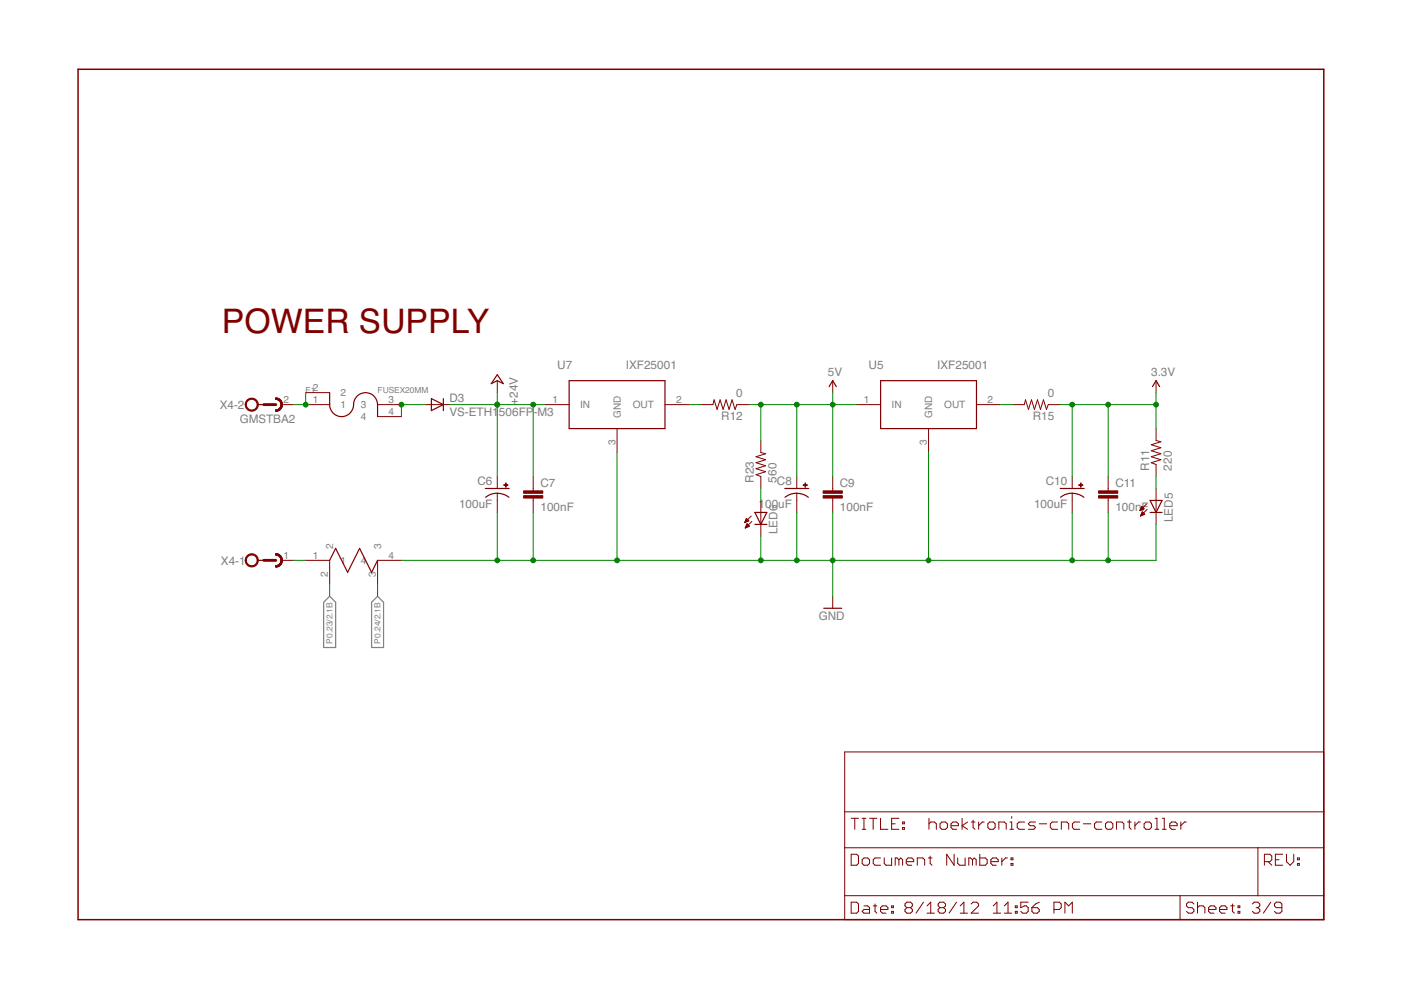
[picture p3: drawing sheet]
<svg xmlns="http://www.w3.org/2000/svg" width="297mm" height="210mm" viewBox="0 0 297 210" stroke-linecap="round" stroke-linejoin="round" font-family="sans-serif">
<g fill="#808080" stroke="#808080" stroke-width=".25">
<path d="M69.9 126.4l-1.3 1.3z"/>
<path d="M68.6 127.7v9.6z"/>
<path d="M69.9 126.4l1.3 1.3z"/>
<path d="M71.2 127.7v9.6z"/>
<path d="M68.6 137.3h2.6z"/>
<path d="M80.1 126.4l-1.3 1.3z"/>
<path d="M78.8 127.7v9.6z"/>
<path d="M80.1 126.4l1.2 1.3z"/>
<path d="M81.3 127.7v9.6z"/>
<path d="M78.8 137.3h2.5z"/>
</g>
<g fill="#800000" stroke="#800000" stroke-width=".32">
<path d="M16.6 14.7v180.3z"/>
<path d="M16.6 195h264.1z"/>
<path d="M280.7 14.7v180.3z"/>
<path d="M16.6 14.7h264.1z"/>
</g>
<g fill="#800000" stroke="#800000" stroke-width=".21">
<path d="M179.1 195h71.1z"/>
<path d="M266.7 179.7h14z"/>
<path d="M179.1 189.9v5.1z"/>
<path d="M180.5 191.3v2.3z"/>
<path d="M180.5 193.6h1.1z"/>
<path d="M181.6 193.6l.4-.4z"/>
<path d="M182 191.7v1.5z"/>
<path d="M181.6 191.3l.4 .4z"/>
<path d="M180.5 191.3h1.1z"/>
<path d="M183.2 192.1h.8z"/>
<path d="M184 192.1l.4 .3z"/>
<path d="M184.4 192.4v1.2z"/>
<path d="M183.2 193.6h1.2z"/>
<path d="M182.8 193.2l.4 .4z"/>
<path d="M183.2 192.8l-.4 .4z"/>
<path d="M183.2 192.8h1.2z"/>
<path d="M185.5 191.7v1.5z"/>
<path d="M185.5 193.2l.4 .4z"/>
<path d="M185.1 192.1h.8z"/>
<path d="M187.1 193.6h.8z"/>
<path d="M186.7 193.2l.4 .4z"/>
<path d="M186.7 192.4v.8z"/>
<path d="M186.7 192.4l.4-.3z"/>
<path d="M187.1 192.1h.8z"/>
<path d="M187.9 192.1l.4 .3z"/>
<path d="M188.3 192.4v.4z"/>
<path d="M186.7 192.8h1.6z"/>
<path d="M189 192.1h.4z"/>
<path d="M189.4 192.1v.3z"/>
<path d="M189 192.4h.4z"/>
<path d="M189 192.1v.3z"/>
<path d="M189 193.2h.4z"/>
<path d="M189.4 193.2v.4z"/>
<path d="M189 193.6h.4z"/>
<path d="M189 193.2v.4z"/>
<path d="M191.9 191.7l.4-.4z"/>
<path d="M192.3 191.3h.8z"/>
<path d="M193.1 191.3l.3 .4z"/>
<path d="M193.4 191.7v.4z"/>
<path d="M193.4 192.1l-.3 .3z"/>
<path d="M193.1 192.4l.3 .4z"/>
<path d="M193.4 192.8v.4z"/>
<path d="M193.4 193.2l-.3 .4z"/>
<path d="M192.3 193.6h.8z"/>
<path d="M191.9 193.2l.4 .4z"/>
<path d="M191.9 192.8v.4z"/>
<path d="M191.9 192.8l.4-.4z"/>
<path d="M191.9 192.1l.4 .3z"/>
<path d="M191.9 191.7v.4z"/>
<path d="M192.3 192.4h.8z"/>
<path d="M195.8 191.3l-1.6 2.3z"/>
<path d="M196.6 192.1l.7-.8z"/>
<path d="M197.3 191.3v2.3z"/>
<path d="M196.6 193.6h1.5z"/>
<path d="M198.9 191.7l.4-.4z"/>
<path d="M199.3 191.3h.8z"/>
<path d="M200.1 191.3l.4 .4z"/>
<path d="M200.5 191.7v.4z"/>
<path d="M200.1 192.4l.4-.3z"/>
<path d="M200.1 192.4l.4 .4z"/>
<path d="M200.5 192.8v.4z"/>
<path d="M200.1 193.6l.4-.4z"/>
<path d="M199.3 193.6h.8z"/>
<path d="M198.9 193.2l.4 .4z"/>
<path d="M198.9 192.8v.4z"/>
<path d="M198.9 192.8l.4-.4z"/>
<path d="M198.9 192.1l.4 .3z"/>
<path d="M198.9 191.7v.4z"/>
<path d="M199.3 192.4h.8z"/>
<path d="M202.8 191.3l-1.6 2.3z"/>
<path d="M203.6 192.1l.8-.8z"/>
<path d="M204.4 191.3v2.3z"/>
<path d="M203.6 193.6h1.5z"/>
<path d="M205.9 193.6h1.6z"/>
<path d="M205.9 193.6l1.6-1.5z"/>
<path d="M207.5 191.7v.4z"/>
<path d="M207.1 191.3l.4 .4z"/>
<path d="M206.3 191.3h.8z"/>
<path d="M205.9 191.7l.4-.4z"/>
<path d="M210.6 192.1l.8-.8z"/>
<path d="M211.4 191.3v2.3z"/>
<path d="M210.6 193.6h1.6z"/>
<path d="M212.9 192.1l.8-.8z"/>
<path d="M213.7 191.3v2.3z"/>
<path d="M212.9 193.6h1.6z"/>
<path d="M215.3 192.1h.4z"/>
<path d="M215.7 192.1v.3z"/>
<path d="M215.3 192.4h.4z"/>
<path d="M215.3 192.1v.3z"/>
<path d="M215.3 193.2h.4z"/>
<path d="M215.7 193.2v.4z"/>
<path d="M215.3 193.6h.4z"/>
<path d="M215.3 193.2v.4z"/>
<path d="M216.4 191.3h1.6z"/>
<path d="M216.4 191.3v1.1z"/>
<path d="M216.4 192.4l.8-.3z"/>
<path d="M217.2 192.1h.4z"/>
<path d="M217.6 192.1l.4 .3z"/>
<path d="M218 192.4v.8z"/>
<path d="M217.6 193.6l.4-.4z"/>
<path d="M216.8 193.6h.8z"/>
<path d="M216.4 193.2l.4 .4z"/>
<path d="M219.6 191.7l.7-.4z"/>
<path d="M219.6 191.7l-.8 .7z"/>
<path d="M218.8 192.4v.8z"/>
<path d="M218.8 193.2l.4 .4z"/>
<path d="M219.2 193.6h.7z"/>
<path d="M219.9 193.6l.4-.4z"/>
<path d="M220.3 192.8v.4z"/>
<path d="M219.9 192.4l.4 .4z"/>
<path d="M218.8 192.4h1.1z"/>
<path d="M223.5 191.3v2.3z"/>
<path d="M223.5 191.3h1.1z"/>
<path d="M224.6 191.3l.4 .4z"/>
<path d="M225 191.7v.7z"/>
<path d="M225 192.4l-.4 .4z"/>
<path d="M223.5 192.8h1.1z"/>
<path d="M225.8 191.3v2.3z"/>
<path d="M225.8 191.3l.8 .8z"/>
<path d="M226.6 192.1l.8-.8z"/>
<path d="M227.4 191.3v2.3z"/>
<path d="M179.1 189.9h71.1z"/>
<path d="M179.1 179.7v10.2z"/>
<path d="M280.7 179.7v10.2z"/>
<path d="M250.2 189.9v5.1z"/>
<path d="M250.2 189.9h16.5z"/>
<path d="M250.2 195h30.5z"/>
<path d="M252.7 191.3l.4 .4z"/>
<path d="M251.9 191.3h.8z"/>
<path d="M251.9 191.3l-.3 .4z"/>
<path d="M251.6 191.7v.4z"/>
<path d="M251.6 192.1l.3 .3z"/>
<path d="M251.9 192.4h.8z"/>
<path d="M252.7 192.4l.4 .4z"/>
<path d="M253.1 192.8v.4z"/>
<path d="M252.7 193.6l.4-.4z"/>
<path d="M251.9 193.6h.8z"/>
<path d="M251.6 193.2l.3 .4z"/>
<path d="M253.9 191.3v2.3z"/>
<path d="M253.9 192.4l.4-.3z"/>
<path d="M254.3 192.1h.8z"/>
<path d="M255.1 192.1l.4 .3z"/>
<path d="M255.5 192.4v1.2z"/>
<path d="M256.6 193.6h.8z"/>
<path d="M256.2 193.2l.4 .4z"/>
<path d="M256.2 192.4v.8z"/>
<path d="M256.2 192.4l.4-.3z"/>
<path d="M256.6 192.1h.8z"/>
<path d="M257.4 192.1l.4 .3z"/>
<path d="M257.8 192.4v.4z"/>
<path d="M256.2 192.8h1.6z"/>
<path d="M259 193.6h.8z"/>
<path d="M258.6 193.2l.4 .4z"/>
<path d="M258.6 192.4v.8z"/>
<path d="M258.6 192.4l.4-.3z"/>
<path d="M259 192.1h.8z"/>
<path d="M259.8 192.1l.3 .3z"/>
<path d="M260.1 192.4v.4z"/>
<path d="M258.6 192.8h1.5z"/>
<path d="M261.3 191.7v1.5z"/>
<path d="M261.3 193.2l.4 .4z"/>
<path d="M260.9 192.1h.8z"/>
<path d="M262.5 192.1h.4z"/>
<path d="M262.9 192.1v.3z"/>
<path d="M262.5 192.4h.4z"/>
<path d="M262.5 192.1v.3z"/>
<path d="M262.5 193.2h.4z"/>
<path d="M262.9 193.2v.4z"/>
<path d="M262.5 193.6h.4z"/>
<path d="M262.5 193.2v.4z"/>
<path d="M265.5 191.7l.4-.4z"/>
<path d="M265.9 191.3h.8z"/>
<path d="M266.7 191.3l.4 .4z"/>
<path d="M267.1 191.7v.4z"/>
<path d="M266.7 192.4l.4-.3z"/>
<path d="M266.3 192.4h.4z"/>
<path d="M266.7 192.4l.4 .4z"/>
<path d="M267.1 192.8v.4z"/>
<path d="M266.7 193.6l.4-.4z"/>
<path d="M265.9 193.6h.8z"/>
<path d="M265.5 193.2l.4 .4z"/>
<path d="M269.4 191.3l-1.5 2.3z"/>
<path d="M270.2 193.2l.4 .4z"/>
<path d="M270.6 193.6h.8z"/>
<path d="M271.4 193.6l.4-.4z"/>
<path d="M271.8 191.7v1.5z"/>
<path d="M271.4 191.3l.4 .4z"/>
<path d="M270.6 191.3h.8z"/>
<path d="M270.6 191.3l-.4 .4z"/>
<path d="M270.2 191.7v.4z"/>
<path d="M270.2 192.1l.4 .3z"/>
<path d="M270.6 192.4h1.2z"/>
<path d="M268.1 181.1v2.4z"/>
<path d="M268.1 181.1h1.1z"/>
<path d="M269.2 181.1l.4 .4z"/>
<path d="M269.6 181.5v.8z"/>
<path d="M269.6 182.3l-.4 .4z"/>
<path d="M268.1 182.7h1.1z"/>
<path d="M268.9 182.7l.7 .8z"/>
<path d="M270.4 181.1h1.6z"/>
<path d="M270.4 181.1v2.4z"/>
<path d="M270.4 183.5h1.6z"/>
<path d="M270.4 182.3h.8z"/>
<path d="M272.8 181.1v1.6z"/>
<path d="M272.8 182.7l.7 .8z"/>
<path d="M273.5 183.5l.8-.8z"/>
<path d="M274.3 181.1v1.6z"/>
<path d="M275.1 181.9h.4z"/>
<path d="M275.5 181.9v.4z"/>
<path d="M275.1 182.3h.4z"/>
<path d="M275.1 181.9v.4z"/>
<path d="M275.1 183.1h.4z"/>
<path d="M275.5 183.1v.4z"/>
<path d="M275.1 183.5h.4z"/>
<path d="M275.1 183.1v.4z"/>
<path d="M266.7 179.7v10.2z"/>
<path d="M179.1 179.7h87.6z"/>
<path d="M266.7 189.9h14z"/>
<path d="M280.7 189.9v5.1z"/>
<path d="M179.1 172.1v7.6z"/>
<path d="M179.1 159.4h101.6z"/>
<path d="M280.7 159.4v12.7z"/>
<path d="M179.1 172.1h101.6z"/>
<path d="M179.1 159.4v12.7z"/>
<path d="M280.7 172.1v7.6z"/>
<path d="M181.2 173.5v2.3z"/>
<path d="M180.5 173.5h1.5z"/>
<path d="M182.8 175.8h.8z"/>
<path d="M183.2 173.5v2.3z"/>
<path d="M182.8 173.5h.8z"/>
<path d="M185.1 173.5v2.3z"/>
<path d="M184.4 173.5h1.5z"/>
<path d="M186.7 173.5v2.3z"/>
<path d="M186.7 175.8h1.6z"/>
<path d="M189 173.5h1.6z"/>
<path d="M189 173.5v2.3z"/>
<path d="M189 175.8h1.6z"/>
<path d="M189 174.7h.8z"/>
<path d="M191.4 174.3h.3z"/>
<path d="M191.7 174.3v.4z"/>
<path d="M191.4 174.7h.3z"/>
<path d="M191.4 174.3v.4z"/>
<path d="M191.4 175.5h.3z"/>
<path d="M191.7 175.5v.3z"/>
<path d="M191.4 175.8h.3z"/>
<path d="M191.4 175.5v.3z"/>
<path d="M180.5 181.1v2.4z"/>
<path d="M180.5 183.5h1.1z"/>
<path d="M181.6 183.5l.4-.4z"/>
<path d="M182 181.5v1.6z"/>
<path d="M181.6 181.1l.4 .4z"/>
<path d="M180.5 181.1h1.1z"/>
<path d="M183.2 183.5h.8z"/>
<path d="M184 183.5l.4-.4z"/>
<path d="M184.4 182.3v.8z"/>
<path d="M184 181.9l.4 .4z"/>
<path d="M183.2 181.9h.8z"/>
<path d="M183.2 181.9l-.4 .4z"/>
<path d="M182.8 182.3v.8z"/>
<path d="M182.8 183.1l.4 .4z"/>
<path d="M185.5 181.9h1.2z"/>
<path d="M185.5 181.9l-.4 .4z"/>
<path d="M185.1 182.3v.8z"/>
<path d="M185.1 183.1l.4 .4z"/>
<path d="M185.5 183.5h1.2z"/>
<path d="M187.5 181.9v1.2z"/>
<path d="M187.5 183.1l.4 .4z"/>
<path d="M187.9 183.5h1.1z"/>
<path d="M189 181.9v1.6z"/>
<path d="M189.8 181.9v1.6z"/>
<path d="M189.8 181.9h.4z"/>
<path d="M190.2 181.9l.4 .4z"/>
<path d="M190.6 182.3v1.2z"/>
<path d="M190.6 182.3l.4-.4z"/>
<path d="M191 181.9l.4 .4z"/>
<path d="M191.4 182.3v1.2z"/>
<path d="M192.5 183.5h.8z"/>
<path d="M192.2 183.1l.3 .4z"/>
<path d="M192.2 182.3v.8z"/>
<path d="M192.2 182.3l.3-.4z"/>
<path d="M192.5 181.9h.8z"/>
<path d="M193.3 181.9l.4 .4z"/>
<path d="M193.7 182.3v.4z"/>
<path d="M192.2 182.7h1.5z"/>
<path d="M194.5 181.9v1.6z"/>
<path d="M194.5 181.9h1.2z"/>
<path d="M195.7 181.9l.3 .4z"/>
<path d="M196 182.3v1.2z"/>
<path d="M197.2 181.5v1.6z"/>
<path d="M197.2 183.1l.4 .4z"/>
<path d="M196.8 181.9h.8z"/>
<path d="M200.7 181.1v2.4z"/>
<path d="M200.7 181.1l1.6 2.4z"/>
<path d="M202.3 181.1v2.4z"/>
<path d="M203.1 181.9v1.2z"/>
<path d="M203.1 183.1l.4 .4z"/>
<path d="M203.5 183.5h1.1z"/>
<path d="M204.6 181.9v1.6z"/>
<path d="M205.4 181.9v1.6z"/>
<path d="M205.4 181.9h.4z"/>
<path d="M205.8 181.9l.4 .4z"/>
<path d="M206.2 182.3v1.2z"/>
<path d="M206.2 182.3l.4-.4z"/>
<path d="M206.6 181.9l.4 .4z"/>
<path d="M207 182.3v1.2z"/>
<path d="M207.7 181.1v2.4z"/>
<path d="M207.7 183.5h1.2z"/>
<path d="M208.9 183.5l.4-.4z"/>
<path d="M209.3 182.3v.8z"/>
<path d="M208.9 181.9l.4 .4z"/>
<path d="M207.7 181.9h1.2z"/>
<path d="M210.5 183.5h.7z"/>
<path d="M210.1 183.1l.4 .4z"/>
<path d="M210.1 182.3v.8z"/>
<path d="M210.1 182.3l.4-.4z"/>
<path d="M210.5 181.9h.7z"/>
<path d="M211.2 181.9l.4 .4z"/>
<path d="M211.6 182.3v.4z"/>
<path d="M210.1 182.7h1.5z"/>
<path d="M212.4 181.9v1.6z"/>
<path d="M212.4 182.7l.8-.8z"/>
<path d="M213.2 181.9h.4z"/>
<path d="M214.4 181.9h.4z"/>
<path d="M214.8 181.9v.4z"/>
<path d="M214.4 182.3h.4z"/>
<path d="M214.4 181.9v.4z"/>
<path d="M214.4 183.1h.4z"/>
<path d="M214.8 183.1v.4z"/>
<path d="M214.4 183.5h.4z"/>
<path d="M214.4 183.1v.4z"/>
<path d="M197 173.5v2.3z"/>
<path d="M197 174.7l.4-.4z"/>
<path d="M197.4 174.3h.7z"/>
<path d="M198.1 174.3l.4 .4z"/>
<path d="M198.5 174.7v1.1z"/>
<path d="M199.7 175.8h.8z"/>
<path d="M200.5 175.8l.4-.3z"/>
<path d="M200.9 174.7v.8z"/>
<path d="M200.5 174.3l.4 .4z"/>
<path d="M199.7 174.3h.8z"/>
<path d="M199.7 174.3l-.4 .4z"/>
<path d="M199.3 174.7v.8z"/>
<path d="M199.3 175.5l.4 .3z"/>
<path d="M202 175.8h.8z"/>
<path d="M201.6 175.5l.4 .3z"/>
<path d="M201.6 174.7v.8z"/>
<path d="M201.6 174.7l.4-.4z"/>
<path d="M202 174.3h.8z"/>
<path d="M202.8 174.3l.4 .4z"/>
<path d="M203.2 174.7v.4z"/>
<path d="M201.6 175.1h1.6z"/>
<path d="M204 173.5v2.3z"/>
<path d="M204 175.1l1.1 .7z"/>
<path d="M204 175.1l1.1-.8z"/>
<path d="M206.3 173.9v1.6z"/>
<path d="M206.3 175.5l.4 .3z"/>
<path d="M205.9 174.3h.8z"/>
<path d="M207.5 174.3v1.5z"/>
<path d="M208.3 174.3l-.8 .8z"/>
<path d="M208.3 174.3h.4z"/>
<path d="M209.8 175.8h.8z"/>
<path d="M210.6 175.8l.4-.3z"/>
<path d="M211 174.7v.8z"/>
<path d="M210.6 174.3l.4 .4z"/>
<path d="M209.8 174.3h.8z"/>
<path d="M209.8 174.3l-.4 .4z"/>
<path d="M209.4 174.7v.8z"/>
<path d="M209.4 175.5l.4 .3z"/>
<path d="M211.8 174.3v1.5z"/>
<path d="M211.8 174.3h1.1z"/>
<path d="M212.9 174.3l.4 .4z"/>
<path d="M213.3 174.7v1.1z"/>
<path d="M214.1 174.3h.4z"/>
<path d="M214.5 174.3v1.5z"/>
<path d="M214.1 175.8h.8z"/>
<path d="M214.5 173.1v.4z"/>
<path d="M216.1 174.3h1.1z"/>
<path d="M215.7 174.7l.4-.4z"/>
<path d="M215.7 174.7v.8z"/>
<path d="M215.7 175.5l.4 .3z"/>
<path d="M216.1 175.8h1.1z"/>
<path d="M218 175.8h1.2z"/>
<path d="M219.2 175.8l.4-.3z"/>
<path d="M219.2 175.1l.4 .4z"/>
<path d="M218.4 175.1h.8z"/>
<path d="M218 174.7l.4 .4z"/>
<path d="M218 174.7l.4-.4z"/>
<path d="M218.4 174.3h1.2z"/>
<path d="M220.3 174.7h1.6z"/>
<path d="M223.1 174.3h1.1z"/>
<path d="M223.1 174.3l-.4 .4z"/>
<path d="M222.7 174.7v.8z"/>
<path d="M222.7 175.5l.4 .3z"/>
<path d="M223.1 175.8h1.1z"/>
<path d="M225 174.3v1.5z"/>
<path d="M225 174.3h1.2z"/>
<path d="M226.2 174.3l.4 .4z"/>
<path d="M226.6 174.7v1.1z"/>
<path d="M227.8 174.3h1.1z"/>
<path d="M227.8 174.3l-.4 .4z"/>
<path d="M227.4 174.7v.8z"/>
<path d="M227.4 175.5l.4 .3z"/>
<path d="M227.8 175.8h1.1z"/>
<path d="M229.7 174.7h1.6z"/>
<path d="M232.4 174.3h1.2z"/>
<path d="M232.4 174.3l-.3 .4z"/>
<path d="M232.1 174.7v.8z"/>
<path d="M232.1 175.5l.3 .3z"/>
<path d="M232.4 175.8h1.2z"/>
<path d="M234.8 175.8h.7z"/>
<path d="M235.5 175.8l.4-.3z"/>
<path d="M235.9 174.7v.8z"/>
<path d="M235.5 174.3l.4 .4z"/>
<path d="M234.8 174.3h.7z"/>
<path d="M234.8 174.3l-.4 .4z"/>
<path d="M234.4 174.7v.8z"/>
<path d="M234.4 175.5l.4 .3z"/>
<path d="M236.7 174.3v1.5z"/>
<path d="M236.7 174.3h1.2z"/>
<path d="M237.9 174.3l.4 .4z"/>
<path d="M238.3 174.7v1.1z"/>
<path d="M239.4 173.9v1.6z"/>
<path d="M239.4 175.5l.4 .3z"/>
<path d="M239.1 174.3h.7z"/>
<path d="M240.6 174.3v1.5z"/>
<path d="M241.4 174.3l-.8 .8z"/>
<path d="M241.4 174.3h.4z"/>
<path d="M243 175.8h.7z"/>
<path d="M243.7 175.8l.4-.3z"/>
<path d="M244.1 174.7v.8z"/>
<path d="M243.7 174.3l.4 .4z"/>
<path d="M243 174.3h.7z"/>
<path d="M243 174.3l-.4 .4z"/>
<path d="M242.6 174.7v.8z"/>
<path d="M242.6 175.5l.4 .3z"/>
<path d="M244.9 173.5h.4z"/>
<path d="M245.3 173.5v2.3z"/>
<path d="M244.9 175.8h.8z"/>
<path d="M246.5 173.5h.3z"/>
<path d="M246.8 173.5v2.3z"/>
<path d="M246.5 175.8h.7z"/>
<path d="M248.4 175.8h.8z"/>
<path d="M248 175.5l.4 .3z"/>
<path d="M248 174.7v.8z"/>
<path d="M248 174.7l.4-.4z"/>
<path d="M248.4 174.3h.8z"/>
<path d="M249.2 174.3l.4 .4z"/>
<path d="M249.6 174.7v.4z"/>
<path d="M248 175.1h1.6z"/>
<path d="M250.4 174.3v1.5z"/>
<path d="M250.4 175.1l.7-.8z"/>
<path d="M251.1 174.3h.4z"/>
<path d="M105.4 80.7v2.5z"/>
<path d="M176.6 126.4v2.6z"/>
<path d="M105.4 104.6v1.5z"/>
<path d="M105.4 101v2.6z"/>
<path d="M105.4 106.1v2.5z"/>
<path d="M113.1 101v2.6z"/>
<path d="M113.1 106.1v2.5z"/>
<path d="M113.1 103.6v.5z"/>
<path d="M113.1 105.6v.5z"/>
<path d="M115.6 85.8h5.1z"/>
<path d="M141 85.8h5.1z"/>
<path d="M130.8 90.9v5z"/>
<path d="M168.9 104.6v1.5z"/>
<path d="M168.9 101v2.6z"/>
<path d="M168.9 106.1v2.5z"/>
<path d="M176.6 101v2.6z"/>
<path d="M176.6 106.1v2.5z"/>
<path d="M176.6 103.6v.5z"/>
<path d="M176.6 105.6v.5z"/>
<path d="M176.6 80.7v2.5z"/>
<path d="M245.1 80.7v2.5z"/>
<path d="M64.8 118.8h5.1z"/>
<path d="M80.1 118.8h5z"/>
<path d="M69.9 118.8v5.1z"/>
<path d="M80.1 118.8v5.1z"/>
<path d="M161.3 93.4v2.5z"/>
<path d="M161.3 101v2.6z"/>
<path d="M160.3 100.6l1 .4z"/>
<path d="M160.3 100.6l2-.6z"/>
<path d="M160.3 99.4l2 .6z"/>
<path d="M160.3 99.4l2-.7z"/>
<path d="M160.3 98.1l2 .6z"/>
<path d="M160.3 98.1l2-.6z"/>
<path d="M160.3 96.8l2 .7z"/>
<path d="M160.3 96.8l2-.6z"/>
<path d="M161.3 95.9l1 .3z"/>
<path d="M161.3 111.2v2.5z"/>
<path d="M161.3 106.1v2.5z"/>
<path d="M161.3 108.6v2.6z"/>
<path d="M159.3 109.4l-1.4 1.4z"/>
<path d="M159.4 110.6l-1.4 1.4z"/>
<path d="M158.3 109.9l-.4 .9z"/>
<path d="M158.3 109.9l.5 .5z"/>
<path d="M157.9 110.8l.9-.4z"/>
<path d="M157.9 110.7h.2z"/>
<path d="M158 110.6h.4z"/>
<path d="M158 110.5h.7z"/>
<path d="M158.1 110.3h.6z"/>
<path d="M158.1 110.2h.5z"/>
<path d="M158.2 110.1h.3z"/>
<path d="M158.4 111.1l-.4 .9z"/>
<path d="M158.4 111.1l.5 .5z"/>
<path d="M158 112l.9-.4z"/>
<path d="M158.1 111.8h.3z"/>
<path d="M158.1 111.7h.5z"/>
<path d="M158.2 111.5h.7z"/>
<path d="M158.2 111.4h.5z"/>
<path d="M158.3 111.3h.3z"/>
<path d="M158.3 111.2h.2z"/>
<path d="M59.7 118.8h2.6z"/>
<path d="M59.7 85.8h2.6z"/>
<path d="M64.8 85.8h5.1z"/>
<path d="M80.1 85.8h5z"/>
<path d="M64.8 83.2h5.1z"/>
<path d="M80.1 88.3h5z"/>
<path d="M227.3 104.6v1.5z"/>
<path d="M227.3 101v2.6z"/>
<path d="M227.3 106.1v2.5z"/>
<path d="M234.9 101v2.6z"/>
<path d="M234.9 106.1v2.5z"/>
<path d="M234.9 103.6v.5z"/>
<path d="M234.9 105.6v.5z"/>
<path d="M245.1 90.9v2.5z"/>
<path d="M245.1 98.5v2.5z"/>
<path d="M244.1 98.1l1 .4z"/>
<path d="M244.1 98.1l2-.6z"/>
<path d="M244.1 96.8l2 .7z"/>
<path d="M244.1 96.8l2-.6z"/>
<path d="M244.1 95.6l2 .6z"/>
<path d="M244.1 95.6l2-.7z"/>
<path d="M244.1 94.3l2 .6z"/>
<path d="M244.1 94.3l2-.6z"/>
<path d="M245.1 93.4l1 .3z"/>
<path d="M245.1 108.6v2.6z"/>
<path d="M245.1 103.6v2.5z"/>
<path d="M245.1 106.1v2.5z"/>
<path d="M243.1 106.9l-1.4 1.4z"/>
<path d="M243.2 108l-1.4 1.4z"/>
<path d="M242.1 107.4l-.4 .9z"/>
<path d="M242.1 107.4l.5 .5z"/>
<path d="M241.7 108.3l.9-.4z"/>
<path d="M241.7 108.2h.2z"/>
<path d="M241.8 108.1h.4z"/>
<path d="M241.8 107.9h.7z"/>
<path d="M241.9 107.8h.6z"/>
<path d="M241.9 107.7h.5z"/>
<path d="M242 107.6h.3z"/>
<path d="M242.2 108.5l-.4 .9z"/>
<path d="M242.2 108.5l.5 .5z"/>
<path d="M241.8 109.4l.9-.4z"/>
<path d="M241.9 109.3h.3z"/>
<path d="M241.9 109.1h.5z"/>
<path d="M242 109h.7z"/>
<path d="M242 108.9h.6z"/>
<path d="M242.1 108.8h.3z"/>
<path d="M242.1 108.7h.2z"/>
<path d="M148.6 85.8h2.6z"/>
<path d="M156.2 85.8h2.6z"/>
<path d="M156.2 85.8l-.3 1z"/>
<path d="M155.2 84.8l.7 2z"/>
<path d="M155.2 84.8l-.6 2z"/>
<path d="M153.9 84.8l.7 2z"/>
<path d="M153.9 84.8l-.6 2z"/>
<path d="M152.7 84.8l.6 2z"/>
<path d="M152.7 84.8l-.7 2z"/>
<path d="M151.4 84.8l.6 2z"/>
<path d="M151.4 84.8l-.2 1z"/>
<path d="M214.6 85.8h2.6z"/>
<path d="M222.2 85.8h2.6z"/>
<path d="M222.2 85.8l-.3 1z"/>
<path d="M221.2 84.8l.7 2z"/>
<path d="M221.2 84.8l-.6 2z"/>
<path d="M220 84.8l.6 2z"/>
<path d="M220 84.8l-.7 2z"/>
<path d="M218.7 84.8l.6 2z"/>
<path d="M218.7 84.8l-.6 2z"/>
<path d="M217.4 84.8l.7 2z"/>
<path d="M217.4 84.8l-.2 1z"/>
<path d="M181.6 85.8h5.1z"/>
<path d="M207 85.8h5.1z"/>
<path d="M196.9 90.9v5z"/>
<path d="M90.2 85.8h2.5z"/>
<path d="M92.7 85.8h2.6z"/>
<path d="M52.4 117.9a1.39 1.39 0 0 1 2.2 .2 1.39 1.39 0 0 1-.9 2.1 1.39 1.39 0 0 1-1.7-1.4h.2a1.14 1.14 0 0 1 1.7-.9 1.14 1.14 0 0 1 .2 1.9 1.14 1.14 0 0 1-1.8-.7l-.1-.3h-.2z" fill-rule="evenodd"/>
<path d="M58.5 117.4a1.4 1.4 0 0 1 1.4 1.4 1.4 1.4 0 0 1-1.4 1.4v-.2a1.14 1.14 0 0 0 1.1-1.2 1.14 1.14 0 0 0-1.1-1.1z" fill-rule="evenodd"/>
<path d="M58.5 117.4a1.4 1.4 0 0 1 1.4 1.4 1.4 1.4 0 0 1-1.4 1.4v-.2a1.14 1.14 0 0 0 1.1-1.2 1.14 1.14 0 0 0-1.1-1.1z" fill-rule="evenodd"/>
<path d="M58.5 117.4a1.4 1.4 0 0 1 1.4 1.4 1.4 1.4 0 0 1-1.4 1.4v-.2a1.14 1.14 0 0 0 1.1-1.2 1.14 1.14 0 0 0-1.1-1.1z" fill-rule="evenodd"/>
<path d="M58.5 117.4a1.4 1.4 0 0 1 1.4 1.4 1.4 1.4 0 0 1-1.4 1.4v-.2a1.14 1.14 0 0 0 1.1-1.2 1.14 1.14 0 0 0-1.1-1.1z" fill-rule="evenodd"/>
<path d="M52.4 84.8a1.4 1.4 0 0 1 2.2 .3 1.4 1.4 0 0 1-.8 2 1.4 1.4 0 0 1-1.8-1.3h.2a1.14 1.14 0 0 1 1.7-.9 1.14 1.14 0 0 1 .2 1.9 1.14 1.14 0 0 1-1.8-.7l-.1-.3h-.2z" fill-rule="evenodd"/>
<path d="M58.5 84.4a1.4 1.4 0 0 1 1.4 1.4 1.4 1.4 0 0 1-1.4 1.4v-.3a1.14 1.14 0 0 0 1.1-1.1 1.14 1.14 0 0 0-1.1-1.2z" fill-rule="evenodd"/>
<path d="M58.5 84.4a1.4 1.4 0 0 1 1.4 1.4 1.4 1.4 0 0 1-1.4 1.4v-.3a1.14 1.14 0 0 0 1.1-1.1 1.14 1.14 0 0 0-1.1-1.2z" fill-rule="evenodd"/>
<path d="M58.5 84.4a1.4 1.4 0 0 1 1.4 1.4 1.4 1.4 0 0 1-1.4 1.4v-.3a1.14 1.14 0 0 0 1.1-1.1 1.14 1.14 0 0 0-1.1-1.2z" fill-rule="evenodd"/>
<path d="M58.5 84.4a1.4 1.4 0 0 1 1.4 1.4 1.4 1.4 0 0 1-1.4 1.4v-.3a1.14 1.14 0 0 0 1.1-1.1 1.14 1.14 0 0 0-1.1-1.2z" fill-rule="evenodd"/>
</g>
<g fill="#800000" stroke="#800000" stroke-width=".25">
<path d="M104.2 81.3l1.2-.6z"/>
<path d="M105.4 80.7l1.3 .6z"/>
<path d="M105.4 79.4l-1.2 1.9z"/>
<path d="M105.4 79.4l1.3 1.9z"/>
<path d="M174.6 129h3.9z"/>
<path d="M102.9 103.6h5.1z"/>
<path d="M120.7 80.7h20.3z"/>
<path d="M141 80.7v10.2z"/>
<path d="M120.7 90.9h20.3z"/>
<path d="M120.7 80.7v10.2z"/>
<path d="M166.4 103.6h5.1z"/>
<path d="M176.6 80.7l.7 1.3z"/>
<path d="M176.6 80.7l-.8 1.3z"/>
<path d="M245.1 80.7l.8 1.3z"/>
<path d="M245.1 80.7l-.8 1.3z"/>
<path d="M71.2 116.3l-1.3 2.5z"/>
<path d="M71.2 116.3l2.5 5z"/>
<path d="M76.2 116.3l-2.5 5z"/>
<path d="M76.2 116.3l2.6 5z"/>
<path d="M80.1 118.8l-1.3 2.5z"/>
<path d="M162.6 108.6l-1.3 2.6z"/>
<path d="M160 108.6l1.3 2.6z"/>
<path d="M161.3 111.2h1.3z"/>
<path d="M160 111.2h1.3z"/>
<path d="M161.3 108.6h1.3z"/>
<path d="M160 108.6h1.3z"/>
<path d="M54.7 118.8h1.2z"/>
<path d="M54.7 85.8h1.2z"/>
<path d="M69.9 83.2v2.6z"/>
<path d="M80.1 85.8v2.5z"/>
<path d="M224.8 103.6h5.1z"/>
<path d="M246.4 106.1l-1.3 2.5z"/>
<path d="M243.8 106.1l1.3 2.5z"/>
<path d="M245.1 108.6h1.3z"/>
<path d="M243.8 108.6h1.3z"/>
<path d="M245.1 106.1h1.3z"/>
<path d="M243.8 106.1h1.3z"/>
<path d="M186.7 80.7h20.3z"/>
<path d="M207 80.7v10.2z"/>
<path d="M186.7 90.9h20.3z"/>
<path d="M186.7 80.7v10.2z"/>
<path d="M91.5 87.1l2.5-1.3z"/>
<path d="M91.5 84.5l2.5 1.3z"/>
<path d="M94 84.5v1.3z"/>
<path d="M91.5 84.5v2.6z"/>
<path d="M94 85.8v1.3z"/>
</g>
<path d="M69.9 85.8a2.57 2.57 0 0 0 2.8 2.5 2.57 2.57 0 0 0 2.3-2.9 2.55 2.55 0 0 1 2.7-2.1 2.55 2.55 0 0 1 2.4 2.5M103 105.4a4 4 0 0 1 4.9 0M166.4 105.4a4 4 0 0 1 5 0M224.9 105.4a4 4 0 0 1 4.9 0" fill="none" stroke="#800000" stroke-width=".25"/>
<g fill="#800000" stroke="#800000" stroke-width=".21">
<path d="M106.8 102.8h.9v.1h-.9z"/>
<path d="M107.2 102.4h.1v.9h-.1z"/>
<path d="M111 105.1h4.1v.5h-4.1z"/>
<path d="M111 104.1h4.1v.5h-4.1z"/>
<path d="M170.3 102.8h.9v.1h-.9z"/>
<path d="M170.7 102.4h.1v.9h-.1z"/>
<path d="M174.5 105.1h4.1v.5h-4.1z"/>
<path d="M174.5 104.1h4.1v.5h-4.1z"/>
<path d="M228.7 102.8h.9v.1h-.9z"/>
<path d="M229.1 102.4h.1v.9h-.1z"/>
<path d="M232.9 105.1h4.1v.5h-4.1z"/>
<path d="M232.9 104.1h4.1v.5h-4.1z"/>
</g>
<g fill="#800000" stroke="#800000" stroke-width=".61">
<path d="M55.9 118.8h2.6z"/>
<path d="M55.9 85.8h2.6z"/>
</g>
<g fill="#008000" stroke="#008000" stroke-width=".21">
<path d="M168.9 118.8h7.7z"/>
<path d="M176.6 108.6v10.2z"/>
<path d="M168.9 108.6v10.2z"/>
<path d="M105.4 118.8h7.7z"/>
<path d="M113.1 108.6v10.2z"/>
<path d="M105.4 108.6v10.2z"/>
<path d="M85.1 118.8h20.3z"/>
<path d="M130.8 95.9v22.9z"/>
<path d="M113.1 118.8h17.7z"/>
<path d="M130.8 118.8h30.5z"/>
<path d="M161.3 118.8h7.6z"/>
<path d="M161.3 113.7v5.1z"/>
<path d="M176.6 118.8v7.6z"/>
<path d="M176.6 118.8h20.3z"/>
<path d="M227.3 108.6v10.2z"/>
<path d="M196.9 118.8h30.4z"/>
<path d="M234.9 108.6v10.2z"/>
<path d="M227.3 118.8h7.6z"/>
<path d="M245.1 111.2v7.6z"/>
<path d="M234.9 118.8h10.2z"/>
<path d="M196.9 95.9v22.9z"/>
<path d="M113.1 85.8h2.5z"/>
<path d="M113.1 85.8v15.2z"/>
<path d="M105.4 83.2v2.6z"/>
<path d="M105.4 85.8h7.7z"/>
<path d="M105.4 85.8v15.2z"/>
<path d="M95.3 85.8h10.1z"/>
<path d="M62.3 85.8h2.5z"/>
<path d="M64.8 83.2v2.6z"/>
<path d="M176.6 83.2v2.6z"/>
<path d="M168.9 85.8v15.2z"/>
<path d="M168.9 85.8h7.7z"/>
<path d="M176.6 85.8h5z"/>
<path d="M176.6 85.8v15.2z"/>
<path d="M158.8 85.8h2.5z"/>
<path d="M161.3 85.8h7.6z"/>
<path d="M161.3 85.8v7.6z"/>
<path d="M227.3 85.8h7.6z"/>
<path d="M234.9 85.8h10.2z"/>
<path d="M245.1 83.2v2.6z"/>
<path d="M227.3 85.8v15.2z"/>
<path d="M234.9 85.8v15.2z"/>
<path d="M245.1 85.8v5.1z"/>
<path d="M224.8 85.8h2.5z"/>
<path d="M69.9 123.9v2.5z"/>
<path d="M80.1 123.9v2.5z"/>
<path d="M62.3 118.8h2.5z"/>
<path d="M161.3 103.6v2.5z"/>
<path d="M245.1 101v2.6z"/>
<path d="M146.1 85.8h2.5z"/>
<path d="M212.1 85.8h2.5z"/>
<path d="M85.1 85.8v2.5z"/>
<path d="M85.1 85.8h5.1z"/>
<circle cx="168.9" cy="118.8" r=".51"/>
<circle cx="113.1" cy="118.8" r=".51"/>
<circle cx="105.4" cy="118.8" r=".51"/>
<circle cx="130.8" cy="118.8" r=".51"/>
<circle cx="161.3" cy="118.8" r=".51"/>
<circle cx="176.6" cy="118.8" r=".51"/>
<circle cx="227.3" cy="118.8" r=".51"/>
<circle cx="234.9" cy="118.8" r=".51"/>
<circle cx="196.9" cy="118.8" r=".51"/>
<circle cx="113.1" cy="85.8" r=".51"/>
<circle cx="105.4" cy="85.8" r=".51"/>
<circle cx="64.8" cy="85.8" r=".51"/>
<circle cx="176.6" cy="85.8" r=".51"/>
<circle cx="168.9" cy="85.8" r=".51"/>
<circle cx="161.3" cy="85.8" r=".51"/>
<circle cx="234.9" cy="85.8" r=".51"/>
<circle cx="245.1" cy="85.8" r=".51"/>
<circle cx="227.3" cy="85.8" r=".51"/>
<circle cx="85.1" cy="85.8" r=".51"/>
</g>
<text font-size="7.2" fill="#800000" x="47" y="70.6">POWER SUPPLY</text>
<g font-size="2.5" fill="#808080">
<text x="118.1" y="78.2">U7</text>
<text x="132.7" y="78.2">IXF25001</text>
<text x="175.5" y="79.7">5V</text>
<text x="184.2" y="78.2">U5</text>
<text x="198.7" y="78.2">IXF25001</text>
<text x="244.1" y="79.7">3.3V</text>
<text x="46.6" y="86.7">X4-2</text>
<text x="50.8" y="89.6">GMSTBA2</text>
<text x="95.3" y="88.1">VS-ETH1</text>
<text x="95.3" y="85.3">D3</text>
<text x="105.8" y="88.1">506FP</text>
<text x="109.8" y="85.8" transform="rotate(-90 109.8 85.8)">+24V</text>
<text x="113.2" y="88.1">-M3</text>
<text x="152.9" y="89.1">R12</text>
<text x="156.1" y="84.3">0</text>
<text x="219" y="89.1">R15</text>
<text x="222.1" y="84.3">0</text>
<text x="243.6" y="99.8" transform="rotate(-90 243.6 99.8)">R11</text>
<text x="248.4" y="99.8" transform="rotate(-90 248.4 99.8)">220</text>
<text x="97.3" y="107.8">100uF</text>
<text x="101.2" y="102.9">C6</text>
<text x="114.6" y="103.2">C7</text>
<text x="159.8" y="102.3" transform="rotate(-90 159.8 102.3)">R23</text>
<text x="160.8" y="107.8">100uF</text>
<text x="164.6" y="102.3" transform="rotate(-90 164.6 102.3)">560</text>
<text x="164.7" y="102.9">C8</text>
<text x="178.1" y="103.2">C9</text>
<text x="219.2" y="107.8">100uF</text>
<text x="221.8" y="102.9">C10</text>
<text x="236.5" y="103.2">C11</text>
<text x="114.6" y="108.3">100nF</text>
<text x="164.9" y="113.2" transform="rotate(-90 164.9 113.2)">LED6</text>
<text x="178.1" y="108.3">100nF</text>
<text x="236.5" y="108.3">100nF</text>
<text x="248.7" y="110.7" transform="rotate(-90 248.7 110.7)">LED5</text>
<text x="46.8" y="119.7">X4-1</text>
<text x="173.6" y="131.5">GND</text>
</g>
<g font-size="2.1" fill="#808080">
<text x="66.4" y="82.9">2</text>
<text x="60.1" y="85.4">2</text>
<text x="66.4" y="85.4">1</text>
<text x="72.2" y="86.6">1</text>
<text x="72.2" y="84">2</text>
<text x="76.5" y="86.6">3</text>
<text x="76.5" y="89.1">4</text>
<text x="82.4" y="85.4">3</text>
<text x="82.4" y="88">4</text>
<text x="117.2" y="85.4">1</text>
<text x="123" y="86.6">IN</text>
<text x="131.6" y="88.5" transform="rotate(-90 131.6 88.5)">GND</text>
<text x="134.1" y="86.6">OUT</text>
<text x="143.3" y="85.4">2</text>
<text x="183.2" y="85.4">1</text>
<text x="189" y="86.6">IN</text>
<text x="197.6" y="88.5" transform="rotate(-90 197.6 88.5)">GND</text>
<text x="200.2" y="86.6">OUT</text>
<text x="209.4" y="85.4">2</text>
<text x="130.5" y="94.4" transform="rotate(-90 130.5 94.4)">3</text>
<text x="196.5" y="94.4" transform="rotate(-90 196.5 94.4)">3</text>
<text x="60.1" y="118.5">1</text>
<text x="66.4" y="118.5">1</text>
<text x="70.6" y="116.5" transform="rotate(-90 70.6 116.5)">2</text>
<text x="72.2" y="119.6">1</text>
<text x="76.5" y="119.6">4</text>
<text x="80.8" y="116.5" transform="rotate(-90 80.8 116.5)">3</text>
<text x="82.4" y="118.5">4</text>
<text x="69.5" y="122.3" transform="rotate(-90 69.5 122.3)">2</text>
<text x="79.7" y="122.3" transform="rotate(-90 79.7 122.3)">3</text>
</g>
<g font-size="1.8" fill="#808080">
<text x="64.8" y="83.3">F1</text>
<text x="80" y="83.3">FUSEX20MM</text>
<text x="70.5" y="136.5" transform="rotate(-90 70.5 136.5)">P0.23/2.1B</text>
<text x="80.7" y="136.5" transform="rotate(-90 80.7 136.5)">P0.24/2.1B</text>
</g>
</svg>
